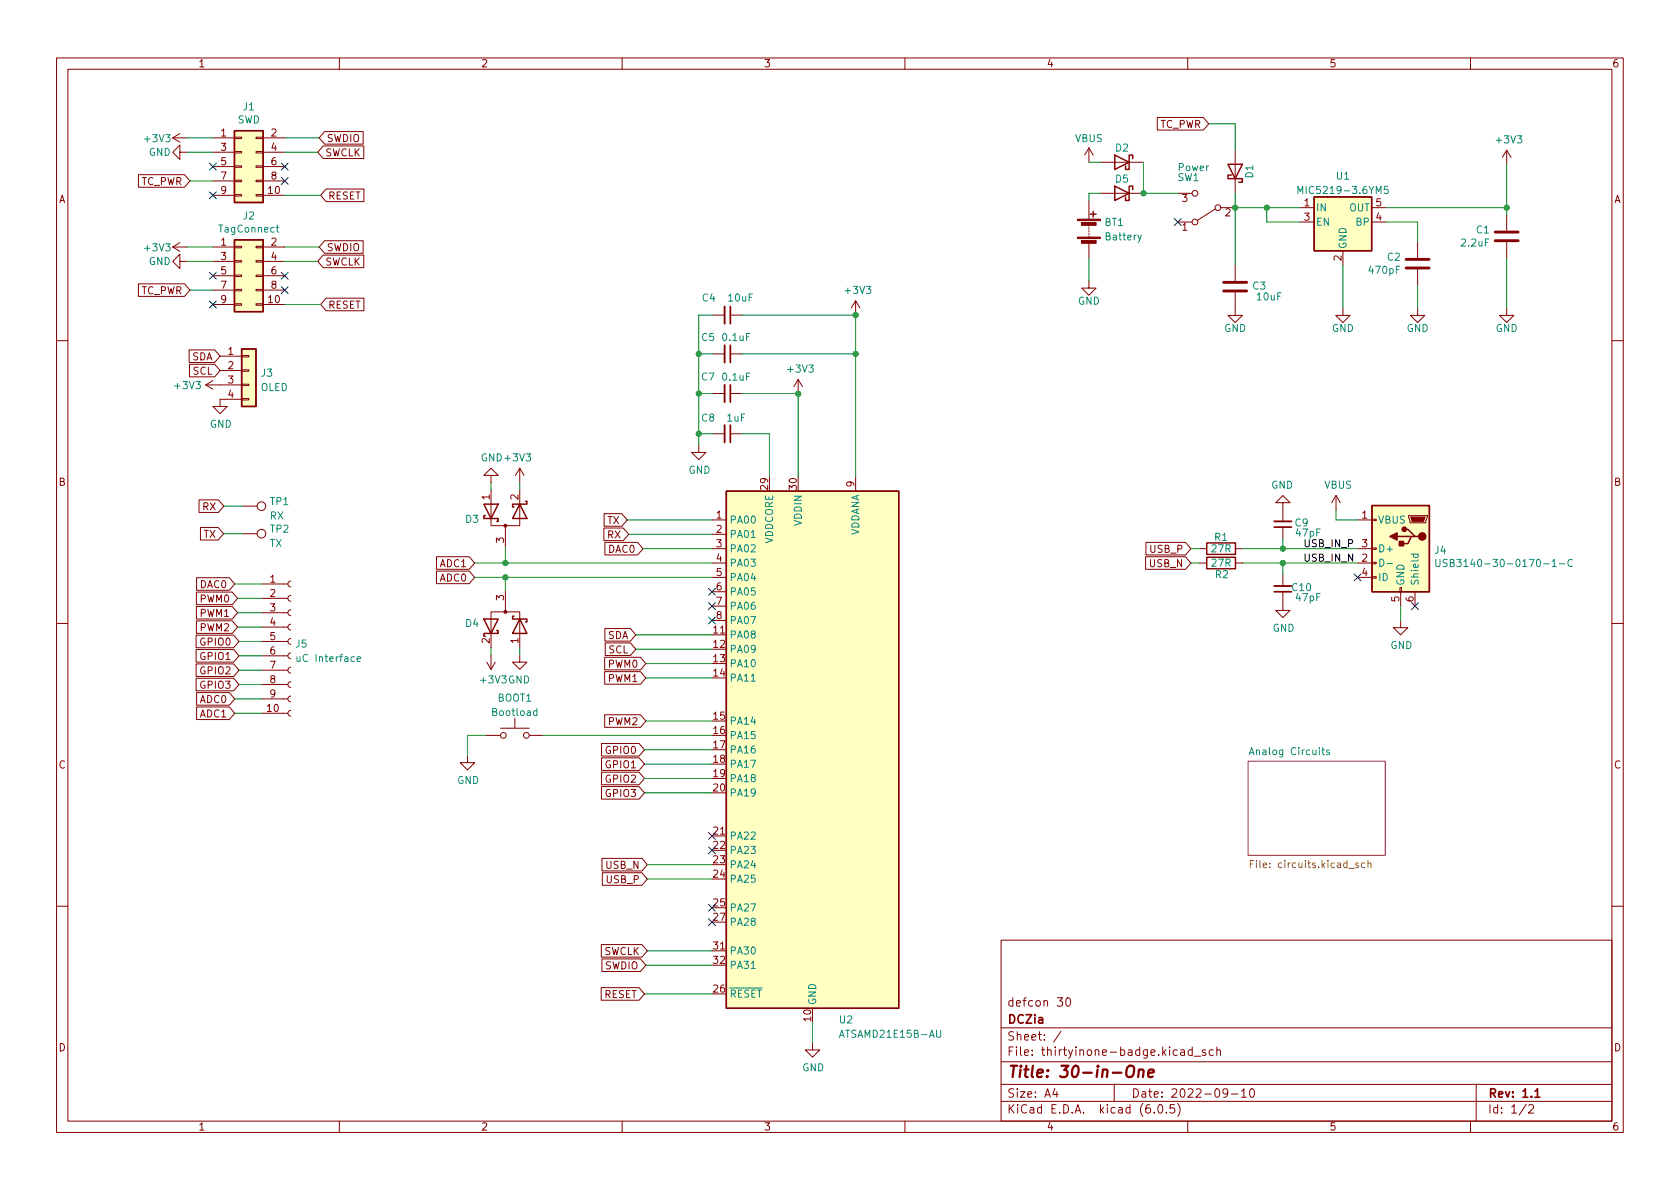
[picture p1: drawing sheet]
<svg xmlns="http://www.w3.org/2000/svg" width="297mm" height="210mm" viewBox="0 0 297 210" stroke-linecap="round" stroke-linejoin="round" font-family="sans-serif">
<g fill="none" stroke="#840000" stroke-width=".18">
<path d="M10 10.2h277v190.1h-277zM12 12.2h273v186.1h-273zM60 10.2v2M110 10.2v2M160 10.2v2M210 10.2v2M260 10.2v2M24.5 30.9h8.1l1 1.1-1 1.1h-8.1zM30.5 24.4h2.6M30.5 24.4l1.3 .7M31.8 26.9v-1.3l-1.3 1.3 1.3 1.3v-1.3h1.3M31.8 23.6l-1.3 .8"/>
<path d="M37.6 24.4h3.9M37.6 34.5h3.9M37.6 26.9h3.9M37.6 29.5h3.9M37.6 32h3.9M41.5 34.4h1.2v.3h-1.2zM41.5 31.9h1.2v.2h-1.2zM41.5 29.3h1.2v.3h-1.2zM41.5 26.8h1.2v.2h-1.2zM41.5 24.3h1.2v.2h-1.2zM45.3 34.4h1.2v.3h-1.2zM45.3 31.9h1.2v.2h-1.2z"/>
<path d="M45.3 29.3h1.2v.3h-1.2zM45.3 26.8h1.2v.2h-1.2zM45.3 24.3h1.2v.2h-1.2zM46.5 24.4h3.8M46.5 34.5h3.8M46.5 26.9h3.8M46.5 29.5h3.8M46.5 32h3.8M57.1 25.8h7.2v2.2h-7.2l-.9-1.1zM57.4 23.3h6.8v2.2h-6.8l-1-1.1zM57.6 33.4h6.7v2.2h-6.7l-.9-1.1zM192.5 26.2l-.7 1.2"/>
<path d="M192.5 26.2v2.5M192.5 35.5v3.3M192.5 39.8v.2M192.5 26.2l.8 1.2M194.6 34.2h7.6M194.6 28.7h7.6M204.6 20.8h8.2l.9 1.1-.9 1.1h-8.2zM208.2 39.3h2.6M208.2 34.2h2.6M214.8 37l-3.1 2M215.8 36.7h2.6M218.4 26.5v7.6"/>
<path d="M229.8 36.7h2.6M229.8 39.3h2.6M242.5 36.7h2.6M242.5 39.3h2.6M266.4 26.6v2.5M266.4 38v2.8M266.4 26.6l-.8 1.2M266.4 26.6l.8 1.2M24.5 50.2h8.1l1 1.1-1 1.1h-8.1zM30.5 43.7l1.3 .7M30.5 43.7h2.6M31.8 46.2v-1.2l-1.3 1.2 1.3 1.3v-1.3h1.3"/>
<path d="M31.8 42.9l-1.3 .8M37.6 43.7h3.9M37.6 53.8h3.9M37.6 46.2h3.9M37.6 48.8h3.9M37.6 51.3h3.9M41.5 53.7h1.2v.3h-1.2zM41.5 51.2h1.2v.2h-1.2zM41.5 48.6h1.2v.3h-1.2zM41.5 46.1h1.2v.2h-1.2zM41.5 43.6h1.2v.2h-1.2zM45.3 53.7h1.2v.3h-1.2z"/>
<path d="M45.3 51.2h1.2v.2h-1.2zM45.3 48.6h1.2v.3h-1.2zM45.3 46.1h1.2v.2h-1.2zM45.3 43.6h1.2v.2h-1.2zM46.5 43.7h3.8M46.5 53.8h3.8M46.5 46.2h3.8M46.5 48.8h3.8M46.5 51.3h3.8M57.1 45.1h7.2v2.2h-7.2l-.9-1.1zM57.4 42.6h6.8v2.2h-6.8l-1-1.1zM57.6 52.7h6.7v2.3h-6.7l-.9-1.2z"/>
<path d="M126.1 55.7h2M129.1 55.7h2.1M151.3 53.2l-.8 1.3M151.3 53.2v2.5M151.3 53.2l.7 1.3M192.5 49.7v1.2h1.3l-1.3 1.3-1.2-1.3h1.2M192.5 40.3v.2M192.5 40.8v.2M192.5 41.3v.2M192.5 41.8v.3M192.5 43.1v2.5M218.4 51.7v4.1h1.3l-1.3 1.2-1.3-1.2h1.3"/>
<path d="M218.4 46.9v2.8M237.4 54.5v1.3h1.3l-1.3 1.2-1.2-1.2h1.2M237.4 44.3v2.6M250.6 54.5v1.3h1.3l-1.3 1.2-1.2-1.2h1.2M250.6 42.8v2.8M250.6 47.6v2.8M266.4 54.5v1.3h1.3l-1.3 1.2-1.3-1.2h1.3M266.4 42.8v2.8M10 60.2h2M33.4 61.9h4.6l.9 1.1-.9 1.1h-4.6zM33.5 64.4h4.5l.9 1.1-.9 1.1h-4.5zM36.4 68.1l1.2 .7"/>
<path d="M36.4 68.1h6.3M37.6 67.3l-1.2 .8M38.9 63h3.8M38.9 65.5h3.8M42.7 70.5h1.3v.2h-1.3zM42.7 67.9h1.3v.3h-1.3zM42.7 65.4h1.3v.3h-1.3zM42.7 62.9h1.3v.2h-1.3zM42.7 70.6h-3.8v1.3h1.3l-1.3 1.2-1.3-1.2h1.3M123.5 78.7v1.3h1.3l-1.3 1.3-1.2-1.3h1.2M126.1 62.6h2M126.1 69.6h2"/>
<path d="M126.1 76.7h2M129.1 62.6h2.1M129.1 69.6h2.1M129.1 76.7h2.1M141.1 67.1l-.7 1.3M141.1 67.1v2.5M141.1 67.1l.8 1.3M285 60.2h2M35.2 88.4h3.4l1 1.1-1 1.1h-3.4zM35.4 93.3h3.2l.9 1.1-.9 1.1h-3.2zM42.9 94.4h2.6M42.9 89.5h2.6"/>
<path d="M77.2 98.5h5.8l.9 1.1-.9 1.1h-5.8zM86.8 86.6v6.4h5.1v-6.4M86.8 84.1h-1.3l1.3-1.3 1.3 1.3h-1.3v1.2M89.4 93v3.8M91.9 82.8v2.5M91.9 82.8l.8 1.3M91.9 82.8l-.8 1.3M106.8 93.4h3.4l1 1.1-1 1.1h-3.4zM106.8 90.8h3.1l1 1.1-1 1.2h-3.1zM106.9 95.9h5.8l1 1.1-1 1.1h-5.8zM125.9 97h2.5M125.9 99.6h2.5"/>
<path d="M125.9 91.9h2.5M125.9 94.5h2.5M151.3 84.3v2.6M202.6 98.5h7l1 1.1-1 1.1h-7zM202.6 95.9h7l1 1.1-1 1.1h-7zM212.1 97h1.3M212.1 99.6h1.3M218.4 97h1.3M218.4 99.6h1.3M226.8 88.9h1.3l-1.3-1.3-1.2 1.3h1.2v3.3M226.8 93.2v2M236.2 87.6l-.7 1.3"/>
<path d="M236.2 87.6v2.6M236.2 87.6l.8 1.3M240 97h2.6M240 99.6h2.6M240 91.9h2.6M242.6 99.4h.7v.3h-.7zM242.6 96.9h.7v.2h-.7zM242.6 91.8h.7v.3h-.7zM249 91.2h3.3v.2l-.2 1.1h-2.8zM10 110.2h2M34.7 112.3h6.6l1 1.1-1 1.1h-6.6zM34.7 114.9h6.6l1 1.1-1 1.1h-6.6z"/>
<path d="M34.7 119.9h6.6l1 1.2-1 1.1h-6.6zM34.7 117.4h6.6l1 1.1-1 1.1h-6.6zM34.7 107.2h6.4l.9 1.2-.9 1.1h-6.4zM34.7 104.7h6.4l.9 1.1-.9 1.1h-6.4zM34.7 109.8h6.4l.9 1.1-.9 1.1h-6.4zM34.8 102.2h5.8l.9 1.1-.9 1.1h-5.8zM46.3 118.5h4.6M46.3 116h4.6M46.3 113.4h4.6M46.3 110.9h4.6M46.3 108.4h4.6M46.3 105.8h4.6"/>
<path d="M46.3 103.3h4.6M51.4 118l-.4 .2-.1 .3 .2 .4 .3 .1M51.4 115.5l-.4 .1-.1 .4 .2 .3 .3 .2M51.4 112.9l-.4 .2-.1 .3 .2 .4 .3 .1M51.4 110.4l-.4 .1-.1 .4 .2 .4 .3 .1M51.4 107.8l-.4 .2-.1 .4 .2 .3 .3 .2M51.4 105.3l-.4 .2-.1 .3 .2 .4 .3 .1M51.4 102.8l-.4 .1-.1 .4 .2 .3 .3 .2M77.2 101h5.8l.9 1.1-.9 1.1h-5.8zM86.1 117.1l.7 1.3M86.8 114.5v-6.3h5.1v6.3M86.8 115.8v2.6"/>
<path d="M87.6 117.1l-.8 1.3M89.4 104.4v3.8M91.9 115.8v1.3h-1.3l1.3 1.3 1.3-1.3h-1.3M106.9 118.8h6.3l1 1.1-1 1.1h-6.3zM106.9 116.2h6.3l1 1.1-1 1.2h-6.3zM106.9 111.2h4.6l.9 1.1-.9 1.1h-4.6zM107 113.7h4.5l.9 1.1-.9 1.1h-4.5zM125.9 112.3h2.5M125.9 102.1h2.5M125.9 104.6h2.5M125.9 107.2h2.5M125.9 109.7h2.5"/>
<path d="M226.8 104.6v3.3h1.3l-1.3 1.3-1.2-1.3h1.2M226.8 101.6v2M240 102.1h2.6M242.6 102h.7v.2h-.7zM247.5 103.9h.3v.7h-.3zM247.6 109.7v1.3h1.3l-1.3 1.3-1.2-1.3h1.2M247.6 104.6v2.6M250.2 104.6v2.6M285 110.2h2M34.8 125h5.8l.9 1.1-.9 1.1h-5.8zM34.8 122.5h5.8l.9 1.1-.9 1.1h-5.8zM46.3 126.1h4.6"/>
<path d="M46.3 123.6h4.6M46.3 121.1h4.6M51.4 125.6l-.4 .2-.1 .3 .2 .4 .3 .1M51.4 123.1l-.4 .1-.1 .4 .2 .4 .3 .1M51.4 120.5l-.4 .2-.1 .4 .2 .3 .3 .2M82.7 133.6v1.3h1.2l-1.2 1.2-1.3-1.2h1.3M86 130h2.5M88.5 128.8h5.1M91 127v1.8M93.6 130h2.5M106.4 139.1h6.6l.9 1.1-.9 1.1h-6.6zM106.4 136.6h6.6l.9 1.1-.9 1.1h-6.6z"/>
<path d="M106.4 131.5h6.6l.9 1.1-.9 1.1h-6.6zM106.4 134h6.6l.9 1.1-.9 1.1h-6.6zM106.9 126.4h6.3l1 1.1-1 1.1h-6.3zM106.4 151.8h7.1l1 1.1-1 1.1h-7.1zM106.5 154.3h7l1 1.1-1 1.2h-7zM125.9 147.8h2.5M10 160.2h2M106.3 174.7h6.7l.9 1.1-.9 1.1h-6.7zM106.3 167h7.2l1 1.1-1 1.2h-7.2zM106.4 169.6h6.8l1 1.1-1 1.1h-6.8zM125.9 168.1h2.5M177 166.3h108v32h-108z"/>
<path d="M186.9 176.4h1l-.5 .6 .4 .1v.7l-.2 .1h-.5l-.2-.1M188.6 176.6l.2-.2a.81 .81 0 0 1 .6 .7 .81 .81 0 0 1-.3 .8h-.2a.81 .81 0 0 1-.3-1.3zM285 160.2h2M60 198.3v2M110 198.3v2M143.7 184.4v1.3h1.2l-1.2 1.2-1.3-1.2h1.3M160 198.3v2M177 194.8h108M177 191.8h108M177 187.8h108M177 181.8h108M186.5 192.5l-.4 1h1"/>
<path d="M186.9 193v1M187.6 182.4l-1.3 1.9M197 191.8v3M204.1 196.7v.1M204.9 195.4l.2-.1a.81 .81 0 0 1 .6 .7 .81 .81 0 0 1-.3 .8h-.2a.81 .81 0 0 1-.6-.6 .81 .81 0 0 1 .3-.8zM206.2 196.7v.1M207.6 195.3h-.7v.7l.2-.1 .5 .1 .1 .2-.1 .5-.2 .1-.5-.1M208.2 195.1a1.72 1.72 0 0 1 0 2.3M208.8 185.7h.6v.9M209.4 186l-.5 .1a.29 .29 0 0 0-.2 .2 .29 .29 0 0 0 .2 .3h.5M210 198.3v2M210.8 185.7l-.4-.1-.3 .3v.4l.1 .3h.6"/>
<path d="M210.8 185.1v1.5M211.1 186.8h1.2M213.1 185.7l-.3-.1-.2 .2v.3l.5 .1v.4h-.5M214.5 185.7l-.4-.1-.3 .3v.4l.1 .3h.6M215.1 185.8l.3-.2 .3 .1 .1 .9M215.1 185.1v1.5M217.1 193.2l-.3 .3h-.3l-.3-.3 .2-.6 .4-.1 .2 .2a.99 .99 0 0 1-.4 1.3h-.2M217.7 193.5h1.2M219.5 193l.4-.5v1.5M219.5 194h.9M221.1 192.7l.2-.2a.81 .81 0 0 1 .6 .7 .81 .81 0 0 1-.3 .8h-.2a.81 .81 0 0 1-.3-1.3zM260 198.3v2"/>
<path d="M261 191.8v6.5M269.9 195.3l-1.3 1.9M270.3 195.5l.6-.2 .2 .2 .1 .3-1 1h1"/>
<circle cx="211.3" cy="39.3" r=".51"/>
<circle cx="211.3" cy="34.2" r=".51"/>
<circle cx="215.3" cy="36.7" r=".51"/>
<circle cx="46.2" cy="89.5" r=".76"/>
<circle cx="46.2" cy="94.4" r=".76"/>
<circle cx="89" cy="130" r=".51"/>
<circle cx="93.1" cy="130" r=".51"/>
</g>
<path d="M129.1 54.2v3M129.1 61.1v3M129.1 68.1v3M129.1 75.2v3M225.3 93.2h3M225.3 104.6h3M271.4 193l.4-.5v1.5M271.4 194h.9" fill="none" stroke="#840000" stroke-width=".3"/>
<path d="M199.3 188.7a.69 .69 0 0 1 1.2 0 1.47 1.47 0 0 1-.6 1.8l-.6-.1a1.5 1.5 0 0 1 0-1.7zM201.4 189.3a.49 .49 0 0 1 .8 .1l-.1 1.1M201.4 189.1l-.2 1.4M203 189.8l1-.2v-.4l-.2-.1-.6 .1-.2 1 .2 .3 .6-.1" fill="none" stroke="#840000" stroke-width=".4"/>
<path d="M220.7 134.6h24.2v16.7h-24.2z" fill="#fff" stroke="#fff" stroke-width=".18"/>
<path d="M220.7 134.6h24.2v16.7h-24.2z" fill="none" stroke="#840084" stroke-width=".18"/>
<g fill="none" stroke="#008484" stroke-width=".18">
<path d="M49 39.8v1.1l.3 .2M229.5 34.2v-1.2l.4 .9 .4-.9v1.2M245.4 33h-.6l-.1 .6 .2-.2 .4 .1 .2 .2-.1 .4-.2 .1-.5-.1M48.8 40.2h.5M201.8 41.6l-.4 1.1-.2 .2M132.8 95.1h.7M244 98.9a.64 .64 0 0 1 .7 .6 .64 .64 0 0 1-.7 .6zM245.2 99.7h1M249.5 98h1.3M250 98l-.1 .3 .3 .3 .5-.1v-.5M253.9 98.9v1l.2 .3h.3l.2-.3v-1M255.9 99l-.5-.1-.2 .1v.4l.5 .2 .2 .3-.3 .3-.5-.1"/>
<path d="M275.7 99.7h1M278 99a.6 .6 0 0 0-.8 .5 .6 .6 0 0 0 .6 .7l.2-.1M63.1 116.6l.7-.2-.1-.2-.4-.1-.2 .2 .1 .6h.5M94.9 125.7h-.3l-.3 .2 .2 .6h.4M94.9 125.3v1.2M132.8 120.5h.7M220.9 133.5l.4-1.3 .4 1.3M233.7 132.6h.5M233.9 132.2v1.1l.3 .2M235 132.7l-.3-.1-.2 .2 .1 .2 .4 .1v.3h-.5M132.8 171.3h.7M165.6 182.2v1l.2 .2h.3l.2-.2v-1"/>
</g>
<path d="M221.1 152.8h.4M221.7 152.2h-.6v1.2M240.2 152.6h-.3l-.2 .2v.1l.5 .2v.3h-.5M241.3 152.6h-.3l-.3 .2 .1 .6h.5M241.9 152.7l.1-.1h.3l.1 .8M241.9 152.2v1.2" fill="none" stroke="#848400" stroke-width=".18"/>
<g fill="none" stroke="#840000" stroke-width=".25">
<path d="M41.5 23.1h5v12.7h-5zM192.8 37.9h1M193.3 37.4v1M197.1 32.9l2.5 1.3-2.5 1.3zM197.1 27.4l2.5 1.3-2.5 1.3zM200.3 33.5v-.6h-.7v2.6h-.6v-.7M200.3 28.1v-.7h-.7v2.6h-.6v-.7M217.1 29.1h2.6l-1.3 2.5zM217.8 31h-.7v.6h2.6v.6h-.7M232.4 34.8h10.1v9.5h-10.1zM41.5 42.4h5v12.7h-5zM42.7 61.7h2.6v10.2h-2.6z"/>
<path d="M85.5 89.1h2.6l-1.3 2.6zM85.8 91.2h-.3v.5h2.6v.5h-.3M91.9 89.1l1.3 2.6h-2.6zM92.9 88.6h.3v.5h-2.6v.6h.3M128.4 86.9h30.5v91.4h-30.5zM213.4 96h5v2h-5zM213.4 98.5h5v2.1h-5zM242.6 89.4h10.1v15.2h-10.1zM247 94.9h2.6M248.3 93.6h.6l1.3 1.3h.6M250.2 94.9h-.6l-.7 1.2h-1.3M85.5 109.5h2.6l-1.3 2.5z"/>
<path d="M87.8 111.5h.3v.5h-2.6v.5h.3M90.9 109h-.3v.5h2.6v.5h-.3M91.9 109.5l1.3 2.5h-2.6z"/>
</g>
<path d="M216.4 51.5h4M216.4 49.9h4M248.6 47.4h4.1M248.6 45.9h4.1M264.4 42.6h4M264.4 41h4" fill="none" stroke="#840000" stroke-width=".51"/>
<g fill="#840000" stroke="#840000" stroke-width=".18">
<path d="M249.4 91.4h2.6l-.3 .8h-2z"/>
<path d="M190.5 41.9h4.1v.3h-4.1z"/>
<path d="M190.5 38.8h4.1v.2h-4.1z"/>
<path d="M191.2 42.5h2.6v.5h-2.6z"/>
<path d="M191.2 39.3h2.6v.5h-2.6z"/>
<circle cx="89.4" cy="108.2" r=".25"/>
<circle cx="89.4" cy="93" r=".25"/>
</g>
<g fill="#ffffc2" stroke="#ffffc2" stroke-width=".18">
<path d="M42.7 61.7h2.6v10.2h-2.6z"/>
<path d="M232.4 34.8h10.1v9.5h-10.1z"/>
<path d="M128.4 86.9h30.5v91.4h-30.5z"/>
<path d="M41.5 23.1h5v12.7h-5z"/>
<path d="M242.6 89.4h10.1v15.2h-10.1z"/>
<path d="M41.5 42.4h5v12.7h-5z"/>
</g>
<path d="M128.1 54.2v3M128.1 61.1v3M128.1 68.1v3M128.1 75.2v3M225.3 92.2h3M225.3 103.6h3" fill="none" stroke="#840000" stroke-width=".33"/>
<g fill="#840000" stroke="#840000" stroke-width=".25">
<path d="M245.7 94.9l1.3-.7v1.3z"/>
<path d="M247.4 95.8h.8v.7h-.8z"/>
<circle cx="251.5" cy="94.9" r=".63"/>
<circle cx="248.3" cy="93.6" r=".38"/>
</g>
<g fill="none" stroke="#008400" stroke-width=".18">
<path d="M33.1 24.4h4.5M33.1 26.9h4.5M33.6 32h4M50.3 24.4h6.1M50.3 34.5h6.4M50.3 26.9h5.9M192.5 28.7h2.1M194.6 34.2h-2.1v1.3M202.2 28.7v5.5h6M213.7 21.9h4.7v4.6M218.4 34.1v12.8M218.4 36.7h11.4"/>
<path d="M224 36.7v2.6h5.8M245.1 39.3h5.5v3.5M245.1 36.7h21.3M266.4 29.1v8.9M33.1 43.7h4.5M33.1 46.2h4.5M33.6 51.3h4M50.3 43.7h6.1M50.3 46.2h5.9M50.3 53.8h6.4M126.1 55.7h-2.6v23M131.2 55.7h20.1v28.6"/>
<path d="M192.5 45.6v4.1M237.4 46.9v7.6M250.6 50.4v4.1M266.4 45.6v8.9M123.5 76.7h2.6M123.5 62.6h2.6M123.5 69.6h2.6M131.2 76.7h4.8v7.6M131.2 69.6h9.9v14.7M131.2 62.6h20.1M39.5 94.4h3.4M39.6 89.5h3.3"/>
<path d="M83.9 99.6h42M86.8 85.3v1.3M89.4 96.8v2.8M91.9 85.3v1.3M110.9 91.9h15M111.2 94.5h14.7M113.7 97h12.2M210.6 97h1.5M210.6 99.6h1.5M219.7 97h20.3M219.7 99.6h20.3M226.8 95.2v1.8"/>
<path d="M226.8 99.6v2M236.2 90.2v1.7h3.8M41.5 103.3h4.8M42 108.4h4.3M42 110.9h4.3M42 105.8h4.3M42.3 116h4M42.3 113.4h4M42.3 118.5h4M83.9 102.1h42M86.8 114.5v1.3M89.4 102.1v2.3"/>
<path d="M91.9 114.5v1.3M112.4 112.3h13.5M112.4 114.8h13.5M114.2 119.9h11.7M114.2 117.3h11.7M247.6 107.2v2.5M41.5 126.1h4.8M41.5 123.6h4.8M42.3 121.1h4M86 130h-3.3v3.6M96.1 130h29.8M113.9 135.1h12"/>
<path d="M113.9 137.7h12M113.9 132.6h12M114.2 127.5h11.7M113.9 140.2h12M114.5 155.4h11.4M114.5 152.9h11.4M113.9 175.8h12M114.2 170.7h11.7M114.5 168.1h11.4M143.7 180.8v3.6"/>
</g>
<g fill="none" stroke="#000084" stroke-width=".18">
<path d="M37 28.8l1.3 1.3M37 33.9l1.3 1.2M38.3 28.8l-1.3 1.3M38.3 33.9l-1.3 1.2M49.7 31.4l1.3 1.2M49.7 28.8l1.3 1.3M51 31.4l-1.3 1.2M51 28.8l-1.3 1.3M207.6 38.7l1.2 1.2M208.8 38.7l-1.2 1.2M37 48.2l1.3 1.2M37 53.2l1.3 1.3"/>
<path d="M38.3 48.2l-1.3 1.2M38.3 53.2l-1.3 1.3M49.7 50.7l1.3 1.2M49.7 48.2l1.3 1.2M51 50.7l-1.3 1.2M51 48.2l-1.3 1.2M125.3 106.6l1.2 1.2M125.3 104l1.2 1.3M125.3 109.1l1.2 1.2M126.5 106.6l-1.2 1.2M126.5 104l-1.2 1.3M126.5 109.1l-1.2 1.2"/>
<path d="M239.4 101.5l1.2 1.2M240.6 101.5l-1.2 1.2M249.6 106.6l1.2 1.2M250.8 106.6l-1.2 1.2M125.3 149.8l1.2 1.2M125.3 159.9l1.2 1.2M125.3 147.2l1.2 1.2M126.5 149.8l-1.2 1.2M126.5 159.9l-1.2 1.2M126.5 147.2l-1.2 1.2M125.3 162.5l1.2 1.2M126.5 162.5l-1.2 1.2"/>
</g>
<g fill="#008400" stroke="#008400" stroke-width=".18">
<circle cx="226.8" cy="97" r=".46"/>
<circle cx="226.8" cy="99.6" r=".46"/>
<circle cx="218.4" cy="36.7" r=".46"/>
<circle cx="266.4" cy="36.7" r=".46"/>
<circle cx="202.2" cy="34.2" r=".46"/>
<circle cx="224" cy="36.7" r=".46"/>
<circle cx="123.5" cy="69.6" r=".46"/>
<circle cx="141.1" cy="69.6" r=".46"/>
<circle cx="151.3" cy="62.6" r=".46"/>
<circle cx="151.3" cy="55.7" r=".46"/>
<circle cx="123.5" cy="76.7" r=".46"/>
<circle cx="123.5" cy="62.6" r=".46"/>
<circle cx="89.4" cy="102.1" r=".46"/>
<circle cx="89.4" cy="99.6" r=".46"/>
</g>
<text font-size="2.8" fill="#840000" x="178" y="190.6">Title: 30-in-One</text>
<g font-size="2.1" fill="#840000">
<text x="178" y="178">defcon 30</text>
<text x="178" y="184">Sheet: /</text>
<text x="178" y="181">DCZia</text>
<text x="178" y="186.7">File: thirtyinone-badge.kicad_sch</text>
<text x="178" y="196.9">KiCad E.D.A. kicad (6.0.5)</text>
<text x="178" y="194.1">Size: A4</text>
<text x="200" y="194.1">Date: 2022-09-10</text>
<text x="263" y="194.1">Rev: 1.1</text>
<text x="263" y="196.9">Id: 1/2</text>
</g>
<g font-size="1.8" fill="#840000">
<text x="35" y="11.9">1</text>
<text x="85" y="11.9">2</text>
<text x="135" y="11.9">3</text>
<text x="185" y="11.9">4</text>
<text x="235" y="11.9">5</text>
<text x="285" y="11.9">6</text>
<text x="205" y="22.6">TC_PWR</text>
<text x="39.1" y="24.1">1</text>
<text x="39.1" y="26.7">3</text>
<text x="39.1" y="29.2">5</text>
<text x="47.9" y="24.1">2</text>
<text x="47.9" y="26.7">4</text>
<text x="47.9" y="29.2">6</text>
<text x="57.5" y="27.6">SWCLK</text>
<text x="57.7" y="25.1">SWDIO</text>
<text x="10.3" y="35.9">A</text>
<text x="24.8" y="32.7">TC_PWR</text>
<text x="39.1" y="31.7">7</text>
<text x="39.1" y="34.3">9</text>
<text x="47.5" y="34.3">10</text>
<text x="47.9" y="31.7">8</text>
<text x="58" y="35.3">RESET</text>
<text x="209" y="35.7">3</text>
<text x="285.3" y="35.9">A</text>
<text x="209" y="40.8">1</text>
<text x="216.6" y="38.2">2</text>
<text x="230.6" y="36.5">1</text>
<text x="230.6" y="39">3</text>
<text x="243.3" y="39">4</text>
<text x="243.3" y="36.5">5</text>
<text x="39.1" y="43.4">1</text>
<text x="39.1" y="46">3</text>
<text x="47.9" y="43.4">2</text>
<text x="47.9" y="46">4</text>
<text x="57.5" y="46.9">SWCLK</text>
<text x="57.7" y="44.4">SWDIO</text>
<text x="237.2" y="46.1" transform="rotate(-90 237.2 46.1)">2</text>
<text x="24.8" y="52">TC_PWR</text>
<text x="39.1" y="48.5">5</text>
<text x="39.1" y="51">7</text>
<text x="39.1" y="53.6">9</text>
<text x="47.5" y="53.6">10</text>
<text x="47.9" y="48.5">6</text>
<text x="47.9" y="51">8</text>
<text x="58" y="54.6">RESET</text>
<text x="33.9" y="63.7">SDA</text>
<text x="40.3" y="62.7">1</text>
<text x="40.3" y="65.3">2</text>
<text x="34.1" y="66.3">SCL</text>
<text x="40.3" y="67.8">3</text>
<text x="40.3" y="70.4">4</text>
<text x="10.3" y="85.9">B</text>
<text x="86.6" y="88.4" transform="rotate(-90 86.6 88.4)">1</text>
<text x="91.6" y="88.4" transform="rotate(-90 91.6 88.4)">2</text>
<text x="135.8" y="86.6" transform="rotate(-90 135.8 86.6)">29</text>
<text x="140.9" y="86.6" transform="rotate(-90 140.9 86.6)">30</text>
<text x="151" y="86.1" transform="rotate(-90 151 86.1)">9</text>
<text x="285.3" y="85.9">B</text>
<text x="35.8" y="90.2">RX</text>
<text x="36" y="95.1">TX</text>
<text x="89.1" y="96" transform="rotate(-90 89.1 96)">3</text>
<text x="107.4" y="92.7">TX</text>
<text x="107.4" y="95.2">RX</text>
<text x="126.7" y="91.7">1</text>
<text x="126.7" y="94.2">2</text>
<text x="240.8" y="91.7">1</text>
<text x="77.8" y="100.3">ADC1</text>
<text x="107.6" y="97.7">DAC0</text>
<text x="126.7" y="96.8">3</text>
<text x="126.7" y="99.3">4</text>
<text x="126.7" y="101.8">5</text>
<text x="203.3" y="100.3">USB_N</text>
<text x="203.4" y="97.7">USB_P</text>
<text x="240.8" y="99.3">2</text>
<text x="240.8" y="96.8">3</text>
<text x="240.8" y="101.8">4</text>
<text x="35.4" y="104">DAC0</text>
<text x="35.4" y="106.5">PWM0</text>
<text x="47.7" y="103">1</text>
<text x="47.7" y="105.6">2</text>
<text x="77.8" y="102.8">ADC0</text>
<text x="89.1" y="106.2" transform="rotate(-90 89.1 106.2)">3</text>
<text x="126.7" y="104.4">6</text>
<text x="126.7" y="106.9">7</text>
<text x="247.4" y="106.4" transform="rotate(-90 247.4 106.4)">5</text>
<text x="249.9" y="106.4" transform="rotate(-90 249.9 106.4)">6</text>
<text x="35.4" y="109.1">PWM1</text>
<text x="35.4" y="111.6">PWM2</text>
<text x="47.7" y="108.1">3</text>
<text x="47.7" y="110.6">4</text>
<text x="47.7" y="113.2">5</text>
<text x="86.6" y="113.8" transform="rotate(-90 86.6 113.8)">2</text>
<text x="91.6" y="113.8" transform="rotate(-90 91.6 113.8)">1</text>
<text x="107.4" y="113">SDA</text>
<text x="126.2" y="112">11</text>
<text x="126.7" y="109.5">8</text>
<text x="35.6" y="114.2">GPIO0</text>
<text x="35.6" y="116.7">GPIO1</text>
<text x="35.6" y="119.2">GPIO2</text>
<text x="47.7" y="115.7">6</text>
<text x="47.7" y="118.3">7</text>
<text x="107.6" y="115.5">SCL</text>
<text x="107.6" y="118.1">PWM0</text>
<text x="126.2" y="114.5">12</text>
<text x="126.2" y="117.1">13</text>
<text x="126.2" y="119.6">14</text>
<text x="35.4" y="124.3">ADC0</text>
<text x="35.6" y="121.8">GPIO3</text>
<text x="47.3" y="125.9">10</text>
<text x="47.7" y="120.8">8</text>
<text x="47.7" y="123.3">9</text>
<text x="107.6" y="120.6">PWM1</text>
<text x="35.4" y="126.9">ADC1</text>
<text x="107.6" y="128.2">PWM2</text>
<text x="126.2" y="127.2">15</text>
<text x="126.2" y="129.8">16</text>
<text x="10.3" y="135.9">C</text>
<text x="107.3" y="133.3">GPIO0</text>
<text x="107.3" y="135.8">GPIO1</text>
<text x="126.2" y="132.3">17</text>
<text x="126.2" y="134.9">18</text>
<text x="126.2" y="137.4">19</text>
<text x="285.3" y="135.9">C</text>
<text x="107.3" y="140.9">GPIO3</text>
<text x="107.3" y="138.4">GPIO2</text>
<text x="126.2" y="139.9">20</text>
<text x="126.2" y="147.6">21</text>
<text x="107.2" y="153.6">USB_N</text>
<text x="126.2" y="150.1">22</text>
<text x="126.2" y="152.6">23</text>
<text x="126.2" y="155.2">24</text>
<text x="107.3" y="156.2">USB_P</text>
<text x="126.2" y="160.3">25</text>
<text x="126.2" y="162.8">27</text>
<text x="126.2" y="167.9">31</text>
<text x="106.7" y="168.9">SWCLK</text>
<text x="106.9" y="171.4">SWDIO</text>
<text x="126.2" y="170.4">32</text>
<text x="106.8" y="176.5">RESET</text>
<text x="126.2" y="175.5">26</text>
<text x="10.3" y="185.9">D</text>
<text x="143.4" y="180.6" transform="rotate(-90 143.4 180.6)">10</text>
<text x="285.3" y="185.9">D</text>
<text x="35" y="199.9">1</text>
<text x="85" y="199.9">2</text>
<text x="135" y="199.9">3</text>
<text x="185" y="199.9">4</text>
<text x="235" y="199.9">5</text>
<text x="285" y="199.9">6</text>
</g>
<g font-size="1.8" fill="#008484">
<text x="41.9" y="21.8">SWD</text>
<text x="43" y="19.5">J1</text>
<text x="25.7" y="25.1">+3V3</text>
<text x="26.3" y="27.6">GND</text>
<text x="190.1" y="25.1">VBUS</text>
<text x="197.2" y="26.8">D2</text>
<text x="264.7" y="25.3">+3V3</text>
<text x="197.2" y="32.3">D5</text>
<text x="208.2" y="32">SW1</text>
<text x="208.4" y="30.2">Power</text>
<text x="221.6" y="31.5" transform="rotate(-90 221.6 31.5)">D1</text>
<text x="230.5" y="34.3">MIC5219-3.6YM5</text>
<text x="236.3" y="31.8">U1</text>
<text x="38.9" y="41.1">TagConnect</text>
<text x="43" y="38.8">J2</text>
<text x="195.3" y="40">BT1</text>
<text x="232.6" y="37.4">IN</text>
<text x="232.6" y="39.9">EN</text>
<text x="238.5" y="37.4">OUT</text>
<text x="239.8" y="39.9">BP</text>
<text x="261.1" y="41.3">C1</text>
<text x="25.7" y="44.4">+3V3</text>
<text x="26.3" y="46.9">GND</text>
<text x="195.6" y="42.5">Battery</text>
<text x="238.1" y="44.1" transform="rotate(-90 238.1 44.1)">GND</text>
<text x="245.3" y="46.1">C2</text>
<text x="258.5" y="43.6">2.2uF</text>
<text x="124.2" y="53.3">C4</text>
<text x="128.8" y="53.3">10uF</text>
<text x="149.6" y="52">+3V3</text>
<text x="190.6" y="53.9">GND</text>
<text x="221.5" y="51.2">C3</text>
<text x="222.3" y="53.1">10uF</text>
<text x="242.2" y="48.4">470pF</text>
<text x="216.4" y="58.7">GND</text>
<text x="235.5" y="58.7">GND</text>
<text x="248.7" y="58.7">GND</text>
<text x="264.4" y="58.7">GND</text>
<text x="124.1" y="60.3">C5</text>
<text x="127.8" y="60.3">0.1uF</text>
<text x="139.4" y="65.9">+3V3</text>
<text x="31" y="68.8">+3V3</text>
<text x="46" y="69.1">OLED</text>
<text x="46.2" y="66.6">J3</text>
<text x="124" y="67.3">C7</text>
<text x="127.8" y="67.3">0.1uF</text>
<text x="37.1" y="75.6">GND</text>
<text x="124.1" y="74.5">C8</text>
<text x="128.6" y="74.5">1uF</text>
<text x="85" y="81.6">GND +3V3</text>
<text x="121.7" y="83.8">GND</text>
<text x="47.8" y="89.3">TP1</text>
<text x="224.7" y="86.4">GND</text>
<text x="234.1" y="86.4">VBUS</text>
<text x="47.7" y="91.8">RX</text>
<text x="47.8" y="94.2">TP2</text>
<text x="82.3" y="92.4">D3</text>
<text x="128.9" y="92.6">PA00</text>
<text x="128.9" y="95.1">PA01</text>
<text x="141.8" y="92.9" transform="rotate(-90 141.8 92.9)">VDDIN</text>
<text x="151.9" y="94.9" transform="rotate(-90 151.9 94.9)">VDDANA</text>
<text x="214.8" y="95.6">R1</text>
<text x="229" y="93.1">C9</text>
<text x="229.2" y="94.9">47pF</text>
<text x="243.6" y="92.6">VBUS</text>
<text x="47.7" y="96.7">TX</text>
<text x="128.9" y="97.7">PA02</text>
<text x="128.9" y="100.2">PA03</text>
<text x="136.7" y="96.2" transform="rotate(-90 136.7 96.2)">VDDCORE</text>
<text x="214.3" y="97.7">27R</text>
<text x="214.3" y="100.2">27R</text>
<text x="243.6" y="97.7">D+</text>
<text x="253.7" y="97.9">J4</text>
<text x="256.8" y="100.2">USB3140-30-0170-1-C</text>
<text x="128.9" y="102.7">PA04</text>
<text x="128.9" y="105.3">PA05</text>
<text x="128.9" y="107.8">PA06</text>
<text x="214.9" y="102.2">R2</text>
<text x="228.5" y="104.5">C10</text>
<text x="229.2" y="106.3">47pF</text>
<text x="243.6" y="102.7">ID</text>
<text x="248.3" y="103.6" transform="rotate(-90 248.3 103.6)">GND</text>
<text x="250.8" y="103.6" transform="rotate(-90 250.8 103.6)">Shield</text>
<text x="82.3" y="110.9">D4</text>
<text x="128.9" y="112.9">PA08</text>
<text x="128.9" y="110.4">PA07</text>
<text x="225" y="111.7">GND</text>
<text x="52.3" y="114.5">J5</text>
<text x="53" y="117">uC Interface</text>
<text x="128.9" y="115.4">PA09</text>
<text x="128.9" y="118">PA10</text>
<text x="245.8" y="114.8">GND</text>
<text x="85.1" y="120.8">+3V3 GND</text>
<text x="88" y="124.1">BOOT1</text>
<text x="128.9" y="120.5">PA11</text>
<text x="87.2" y="126.6">Bootload</text>
<text x="128.9" y="128.1">PA14</text>
<text x="128.9" y="130.7">PA15</text>
<text x="128.9" y="133.2">PA16</text>
<text x="128.9" y="135.8">PA17</text>
<text x="221.5" y="133.5">Analog Circuits</text>
<text x="80.8" y="138.6">GND</text>
<text x="128.9" y="138.3">PA18</text>
<text x="128.9" y="140.8">PA19</text>
<text x="128.9" y="148.5">PA22</text>
<text x="128.9" y="151">PA23</text>
<text x="128.9" y="153.5">PA24</text>
<text x="128.9" y="156.1">PA25</text>
<text x="128.9" y="161.2">PA27</text>
<text x="128.9" y="163.7">PA28</text>
<text x="128.9" y="168.8">PA30</text>
<text x="128.9" y="171.3">PA31</text>
<text x="128.9" y="176.4">~{RESET}</text>
<text x="144.3" y="177.8" transform="rotate(-90 144.3 177.8)">GND</text>
<text x="148.4" y="181">U2</text>
<text x="148.9" y="183.5">ATSAMD21E15B-AU</text>
<text x="141.8" y="189.4">GND</text>
</g>
<g font-size="1.8">
<text x="230.4" y="96.8">USB_IN_P</text>
<text x="230.4" y="99.3">USB_IN_N</text>
</g>
<text font-size="1.8" fill="#848400" x="222" y="153.5">File: circuits.kicad_sch</text>
</svg>
